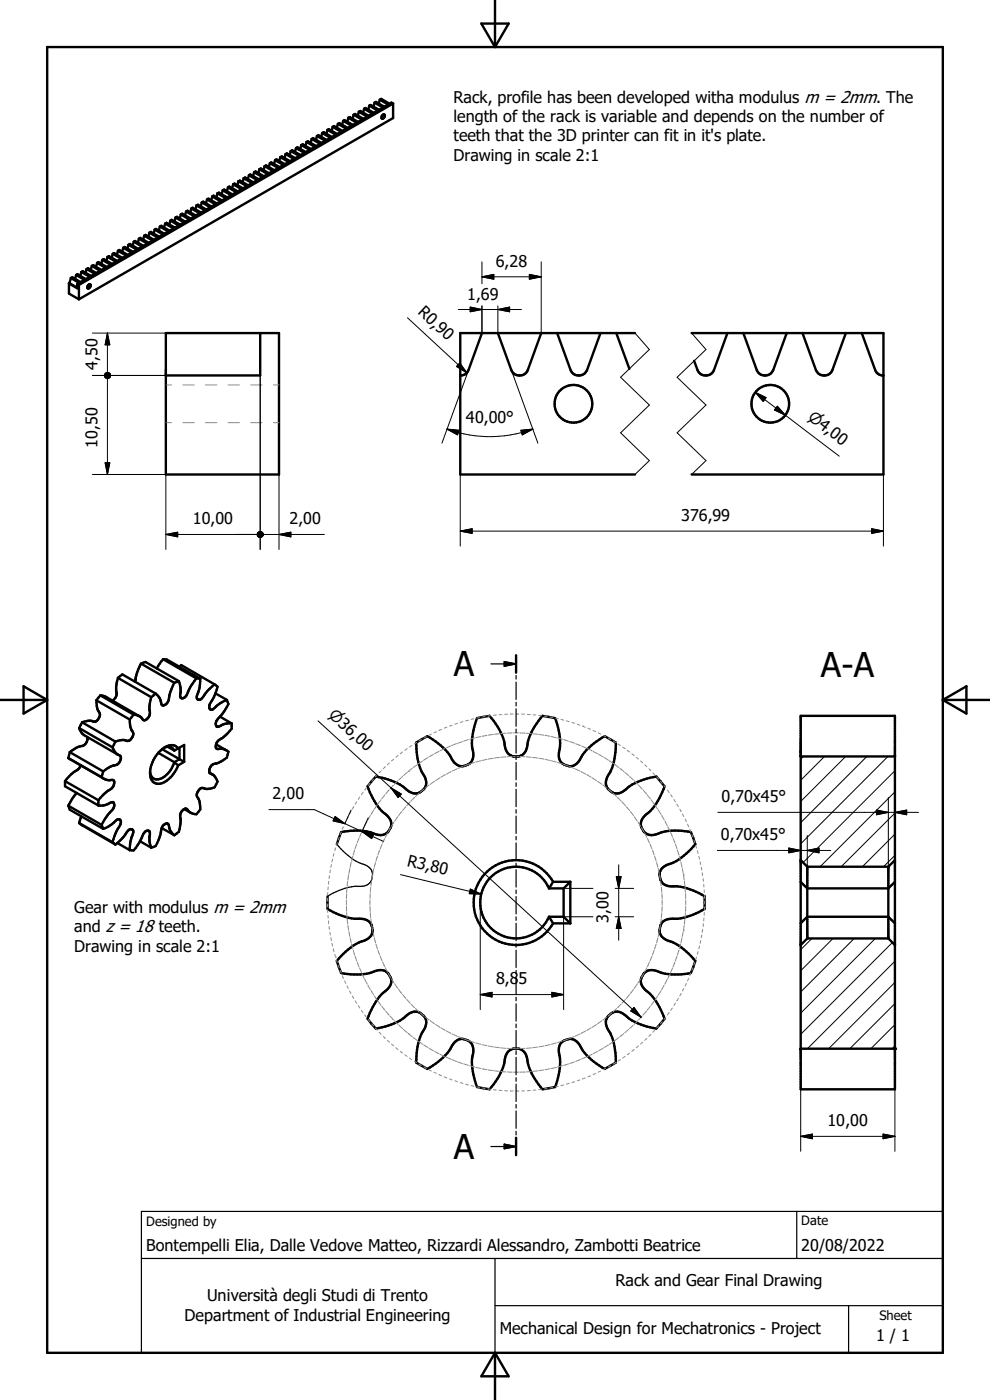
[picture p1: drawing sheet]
<svg xmlns="http://www.w3.org/2000/svg" width="210mm" height="297mm" viewBox="0 0 210 297" stroke-linecap="round" stroke-linejoin="round" font-family="sans-serif">
<g fill="none" stroke="#000" stroke-width=".21">
<path d="M14.8 59.9l1.6 1M102.2 58.7h12.6M102.2 58.7l2.6-.5v1zM102.2 55.6v4.6M112.3 58.2l2.5 .5-2.5 .5zM114.8 55.6v15.1M14.6 60.1l1.8 1.1M19.6 79.7h15.6M19.6 70.7h15.6M22.8 70.7v8.3M22.8 70.7l.5 2.5h-1zM35.2 78.5v38.1"/>
<path d="M55.2 78.5v38.1M86.4 67.4l11.3 10.5M97.2 65.7h13.4M97.5 77l1.5 2.1-2.1-1.3zM97.7 77.9h.1M97.7 77.9l-.5-.5 1.8 1.7M99.4 78.6l-5.6 15.4M99.8 65.2l2.4 .5-2.4 .4zM102.2 64.9v5.8M105.6 65.7l2.5-.5v.9zM105.6 64.9v5.8M108.5 78.5l5.6 15.5"/>
<path d="M134.7 70.7l3.1 3.4-6.1 5.9 6.1 5.9-6.1 5.9 6.1 5.9-3.1 3M146.7 70.7l3.1 3.4-6.2 5.9 6.2 5.9-6.2 5.9 6.2 5.9-3.1 3M22.3 98.2h1l-.5 2.5zM22.8 80.3v20.4M94.8 91a26.6 26.6 0 0 0 18.2 0M94.8 91l2.6 .3-.3 1zM110.5 91.3l2.5-.3-2.2 1.3zM160.2 83.2l6.4 4.9M160.2 83.2l2.3 1.2-.6 .8zM164.9 86.2l1.7 1.9-2.3-1.1zM166.6 88.1l11.4 8.7M19.6 100.7h15.6"/>
<path d="M35.2 113.4h19.4M35.2 113.4l2.5-.5v1zM55.2 113.4h13.6M59.2 113.4l2.5-.5v1zM59.2 100.7v15.9M97.6 112.7h89.8M97.6 112.7l2.6-.5v1zM97.6 100.7v15.2M184.9 112.2l2.5 .5-2.5 .5zM187.4 100.7v15.2M67.5 152.9l68.5 62.9M57 171.8h9.7l6.5 2.9"/>
<path d="M71.1 173.2l2.1 1.5-2.5-.6zM73.2 174.7l8.1 3.8M74.5 171.9l-1.3 2.8M76.8 176.4l2.5 .6-.5 .9zM78.1 173.5l-1.3 2.9M82.9 167.1l2.2 1.4-.6 .7zM152.3 172.3h42.6M167.3 179.9l2.6 .5-2.6 .5zM169.9 177.2v5.3M170.4 160.5l-.5 .6M171.3 177.2v6.7M174.9 160.5l-5 5"/>
<path d="M179.4 160.5l-9.5 9.5M183.9 160.5l-14 14M185.9 171.9l2.5 .4-2.5 .6zM188.4 160.5l-18.5 18.5M188.4 169.2v14.7M189.8 177l-6.9 6.9M189.8 172.5l-11.4 11.4M189.8 168l-15.8 15.9M189.8 163.5l-19.4 19.5M189.8 172.3l2.5-.4v1zM85 185.6l17.1 4.1M99.8 188.6l2.3 1.1-2.6-.1z"/>
<path d="M101.9 191.5v22.7M119.6 188.5h6.2M125.8 194.5h-6.2v19.7M130.5 194.5h3.9M130.5 188.5h3.9M130.7 186h1.1l-.6 2.5zM131.2 183.5v16M131.2 194.5l.6 2.5h-1.1zM152.2 180.4h24M171.3 180.4l2.4-.5v1zM172.2 199.1l-2.3 2.4M176.7 199.1l-6.8 6.8"/>
<path d="M181.2 199.1l-11.3 11.3M185.7 199.1l-15.8 15.8M189.3 200l-19.4 19.4M189.8 181.5l-2.4 2.4M101.9 211h17.7M101.9 211l2.5-.5v1zM117.1 210.5l2.5 .5-2.5 .5zM134.5 213.7l1.5 2.1-2.2-1.3zM189.8 217.4l-5.1 5.1M189.8 212.9l-9.5 9.6M189.8 208.4l-14 14.1M189.8 203.9l-18.5 18.6"/>
<path d="M169.9 231.1v13.2M189.8 221.9l-.6 .6M189.8 231.1v13.2M169.9 241.1h19.9M169.9 241.1l2.4-.5v1zM187.3 240.6l2.5 .5-2.5 .5z"/>
</g>
<g fill="none" stroke="#000" stroke-width=".51">
<path d="M10 10h190v277h-190zM102.1 5h5.8l-2.9 5zM105 0v10M48.4 39.8l1.7 1-.8 .5-1.7-1.1-.4 .2M48.4 39.8l-.3 .8M49.5 39.1l1.7 1-.8 .5-1.8-1-.2 .2M49.5 39.1l-.2 .8M50.6 38.5l1.8 1-.9 .5-1.7-1.1-.3 .2M50.6 38.5l-.2 .8M51.7 37.8l1.8 1-.8 .5-1.8-1-.3 .2M51.7 37.8l-.2 .8M52.8 37.2l1.8 1-.9 .5-1.7-1.1-.3 .2"/>
<path d="M52.8 37.2l-.2 .8M53.9 36.6l1.8 1-.8 .4-1.8-1-.3 .2M53.9 36.6l-.2 .8M55 35.9l1.8 1-.8 .5-1.8-1-.3 .2M55 35.9l-.2 .8M56.1 35.3l1.8 1-.8 .5-1.8-1.1-.3 .2M56.1 35.3l-.2 .8M57.3 34.6l1.7 1-.8 .5-1.8-1-.3 .2M57.3 34.6l-.3 .8M58.3 34l1.8 1-.8 .5-1.8-1.1-.2 .2M58.3 34l-.2 .8M59.5 33.4l1.7 1-.8 .4-1.7-1-.4 .2"/>
<path d="M59.5 33.4l-.3 .8M60.6 32.7l1.7 1-.8 .5-1.7-1-.3 .2M60.6 32.7l-.2 .8M61.7 32.1l1.8 1-.9 .5-1.7-1.1-.3 .2M61.7 32.1l-.2 .8M62.8 31.4l1.8 1-.8 .5-1.8-1-.3 .2M62.8 31.4l-.2 .8M63.9 30.8l1.8 1-.8 .5-1.8-1.1-.3 .2M63.9 30.8l-.2 .8M65 30.1l1.8 1-.8 .5-1.8-1-.3 .2M65 30.1l-.2 .8M66.1 29.5l1.8 1-.8 .5-1.8-1-.3 .1"/>
<path d="M66.1 29.5l-.2 .8M67.2 28.9l1.8 1-.8 .4-1.8-1-.3 .2M67.2 28.9l-.2 .8M68.4 28.2l1.7 1-.8 .5-1.8-1-.3 .2M68.4 28.2l-.3 .8M69.5 27.6l1.7 1-.8 .5-1.7-1.1-.3 .2M69.5 27.6l-.3 .8M70.6 26.9l1.7 1-.8 .5-1.7-1-.3 .2M70.6 26.9l-.2 .8M71.7 26.3l1.8 1-.9 .5-1.7-1.1-.3 .2M71.7 26.3l-.2 .8M72.8 25.7l1.8 1-.9 .4-1.7-1-.3 .2"/>
<path d="M72.8 25.7l-.2 .8M73.9 25l1.8 1-.8 .5-1.8-1-.3 .2M73.9 25l-.2 .8M75 24.4l1.8 1-.8 .5-1.8-1.1-.3 .2M75 24.4l-.2 .8M76.1 23.7l1.8 1-.8 .5-1.8-1-.3 .2M76.1 23.7l-.2 .8M77.2 23.1l1.8 1-.8 .5-1.8-1.1-.3 .2M77.2 23.1l-.2 .8M78.3 22.4l1.8 1.1-.8 .4-1.8-1-.3 .2M78.3 22.4l-.2 .8M79.5 21.8l1.7 1-.8 .5-1.8-1-.3 .1"/>
<path d="M79.5 21.8l-.2 .8M80.6 21.2l.3-.2 1.7 1 .4-.2 .4 .2M80.6 21.2l1.7 1-.8 .4-1.7-1-.3 .2M80.6 21.2l-.3 .8M81.2 24.4l.1-.1a.46 .46 0 0 1 .3 .6 .46 .46 0 0 1-.6 .2v-.3zM83.4 22v3l-66.7 38.5M83.4 22l-66.7 38.5M15 59l1.8 1-.4 .3M15 59l-.4 1.1M16.2 58.3l1.7 1.1-.8 .4-1.8-1-.3 .2M16.2 58.3l-.3 .9M17.2 57.7l1.8 1-.8 .5-1.8-1-.2 .1"/>
<path d="M17.2 57.7l-.2 .8M18.4 57.1l1.7 1-.8 .4-1.7-1-.4 .2M18.4 57.1l-.2 .8M19.5 56.4l1.7 1.1-.8 .4-1.7-1-.3 .2M19.5 56.4l-.2 .8M20.6 55.8l1.8 1-.9 .5-1.7-1-.3 .1M20.6 55.8l-.2 .8M21.7 55.1l1.8 1.1-.8 .4-1.8-1-.3 .2M21.7 55.1l-.2 .9M22.8 54.5l1.8 1-.8 .5-1.8-1-.3 .1M22.8 54.5l-.2 .8M23.9 53.8l1.8 1.1-.8 .4-1.8-1-.3 .2"/>
<path d="M23.9 53.8l-.2 .9M25 53.2l1.8 1-.8 .5-1.8-1-.3 .1M25 53.2l-.2 .8M26.1 52.6l1.8 1-.8 .5-1.8-1.1-.3 .2M26.1 52.6l-.2 .8M27.3 51.9l1.7 1.1-.8 .4-1.8-1-.3 .2M27.3 51.9l-.3 .9M28.4 51.3l1.7 1-.8 .5-1.7-1-.3 .1M28.4 51.3l-.3 .8M29.5 50.6l1.7 1.1-.8 .4-1.7-1-.3 .2M29.5 50.6l-.2 .9M30.6 50l1.8 1-.9 .5-1.7-1-.3 .1"/>
<path d="M30.6 50l-.2 .8M31.7 49.4l1.8 1-.9 .5-1.7-1.1-.3 .2M31.7 49.4l-.2 .8M32.8 48.7l1.8 1.1-.8 .4-1.8-1-.3 .2M32.8 48.7l-.2 .8M33.9 48.1l1.8 1-.8 .5-1.8-1-.3 .1M33.9 48.1l-.2 .8M35 47.4l1.8 1.1-.8 .4-1.8-1-.3 .2M35 47.4l-.2 .9M36.1 46.8l1.8 1-.8 .5-1.8-1-.3 .1M36.1 46.8l-.2 .8M37.2 46.2l1.8 1-.8 .5-1.8-1.1-.3 .2"/>
<path d="M37.2 46.2l-.2 .8M38.4 45.5l1.7 1-.8 .5-1.8-1-.3 .2M38.4 45.5l-.2 .8M39.5 44.9l1.8 1-.9 .5-1.7-1.1-.3 .2M39.5 44.9l-.3 .8M40.6 44.2l1.7 1.1-.8 .4-1.7-1-.3 .2M40.6 44.2l-.2 .9M41.7 43.6l1.8 1-.9 .5-1.7-1-.3 .1M41.7 43.6l-.2 .8M42.8 43l1.8 1-.8 .4-1.8-1-.3 .2M42.8 43l-.2 .8M43.9 42.3l1.8 1-.8 .5-1.8-1-.3 .2"/>
<path d="M43.9 42.3l-.2 .8M45 41.7l1.8 1-.8 .5-1.8-1.1-.3 .2M45 41.7l-.2 .8M46.1 41l1.8 1.1-.8 .4-1.8-1-.3 .2M46.1 41l-.2 .8M47.2 40.4l1.8 1-.8 .5-1.8-1-.3 .1M47.2 40.4l-.2 .8M14.6 60.1l1.8 1.1v-.9M14.6 60.1v2.2l2.1 1.2M16.4 60.3l.3 .2M16.7 60.5v3M18.7 60.5l.2-.2a.44 .44 0 0 1 .4 .5 .44 .44 0 0 1-.5 .4h-.2l-.1-.2z"/>
<path d="M35.2 70.7h24v30h-24zM55.2 70.7v9h-20M102.2 70.7l-2.8 7.8a1.76 1.76 0 0 1-1.8 1.2M105.6 70.7l2.9 7.8a1.9 1.9 0 0 0 1.7 1.2 1.9 1.9 0 0 0 1.8-1.2l2.8-7.8M118.2 70.7l2.8 7.8a1.9 1.9 0 0 0 1.8 1.2 1.9 1.9 0 0 0 1.7-1.2l2.9-7.8M130.7 70.7l2.8 7.5M134.7 70.7h-37.1v30h37.1M146.7 70.7h40.7v30h-40.7M154.3 70.7l-2.8 7.8a1.9 1.9 0 0 1-1.8 1.2 1.9 1.9 0 0 1-1.7-1.2l-.8-1.9M157.7 70.7l2.8 7.8a1.9 1.9 0 0 0 1.8 1.2 1.9 1.9 0 0 0 1.7-1.2l2.9-7.8M170.2 70.7l2.9 7.8a1.9 1.9 0 0 0 1.7 1.2 1.9 1.9 0 0 0 1.8-1.2l2.8-7.8M182.8 70.7l2.9 7.8a1.76 1.76 0 0 0 1.7 1.2"/>
<path d="M34.6 139.9l-1.3 1.9M34.6 139.9h.8l7.1 4.1M34.6 139.9l7.1 4M109.5 139v3.7M0 148.5h10M5 145.6l5 2.9-5 2.9zM14.8 159.6l7.1 4.1M14.8 159.6l-.3 1.2M16.8 154.5l.6 1.1 .5 .4 7.1 4.1M16.8 154.5l7.1 4.1M17.4 153.2l7.1 4.1M17.4 153.2l-.6 1.3"/>
<path d="M18.5 156.3a1.64 1.64 0 0 1-1.7 2.1l-2 1.2M20.4 148.6l.1 .5a4.1 4.1 0 0 0 .7 2.4 1.34 1.34 0 0 1-.5 1.3 1.34 1.34 0 0 1-1.5 .1l-1.8 .3M20.4 148.6l7.1 4.1M21.3 147.5l1 .2 7.3 4.3M21.3 147.5l7 4.1M21.3 147.5l-.9 1.1M23.9 158.6a3.5 3.5 0 0 0 1.7 1.9 1.72 1.72 0 0 1-1.8 2l-1.9 1.2M24.5 157.3l-.6 1.3M25 143.8a9.9 9.9 0 0 0-.3 3.8l-.2 .4-.6 .6M25 143.8l7.1 4.1M25 143.8l1-.7 7 4M27.5 152.7l.3 2a1.47 1.47 0 0 1 .4 1.5 1.47 1.47 0 0 1-1.3 1l-.3-.1a3.6 3.6 0 0 0-2.1 .2"/>
<path d="M28.3 151.6l-.8 1.1M29.9 140.8l1-.4 7 4.1M29.9 140.8a9.6 9.6 0 0 0-1.2 3.6l-.1 .2M29.9 140.8l7.1 4.1M32.1 147.9l-.2 .6a6.1 6.1 0 0 0-.1 2.8l-.1 .5-.4 .7a.68 .68 0 0 1-.7 .3 .68 .68 0 0 1-.6-.5l-.7-.5-1-.2M33 147.1l-.9 .8M33.6 159.7l3.4 2M34.4 158.9l3.7 2.2M34.4 158.9a6.5 6.5 0 0 0-2.4 6.3 1.89 1.89 0 0 0 3.1 .6 6.9 6.9 0 0 0 2.7-3.4M34.7 158.7a2.05 2.05 0 0 1 3.1 .1M34.7 158.7l-.3 .2M34.7 158.7a1.54 1.54 0 0 1 2.3 .5"/>
<path d="M35.6 158.4l1.4 .8M37 144.9l-1.1 2.7a1.72 1.72 0 0 1-1.5 2l-.3-.8a3 3 0 0 0-1.1-1.7M37.8 158.8l1.3-.8v3.6M37.8 158.8l-.8 .4M37.9 144.5l-.9 .4M38 141.4l.5-.3 7 4.1M38.1 158.6v2.5M41.7 143.9l-1.2 1.7-.6 1.2a1.21 1.21 0 0 1-1.6 1.2v-2.1l-.4-1.4M41.7 143.9l.8 .1M42.5 144l-.1 1.4-.3 1.4a1.19 1.19 0 0 0-.1 1.6 .91 .91 0 0 0 1.1-.6l1-1.4 1.4-1.2M45.5 145.2l.7 .5-1.1 2.7a1.86 1.86 0 0 0-.5 2 1.13 1.13 0 0 0 1.4-.7l1.2-.8 .9-.4M45.7 147.1l2.4 1.4"/>
<path d="M45.8 157.9l2.2 1.3M46.7 152l2.5 1.5M48.1 148.5l.4 .9-1.5 2.2a3.3 3.3 0 0 0-1.2 1.7v.2a.53 .53 0 0 0 .2 .6 .53 .53 0 0 0 .6 0l.4-.2a3.8 3.8 0 0 1 2.2-.4M49.2 153.5v1.1l-2.1 2a1.67 1.67 0 0 0-1.1 2.2l.4 .1a2.16 2.16 0 0 1 2.1 .6l-.4 1.2-1.9 1.2a1.64 1.64 0 0 0-1.7 2.1l.6 .3M169.9 151.9h19.9v79.2h-19.9zM200 148.5h10M200 148.5l5-2.9v5.8zM13.8 165.7l7.1 4.1M13.8 165.7v1.1l7.1 4.1M14.5 160.8l7.5 4.4M14.5 160.8l7.1 4.1M14.5 170.9l7.1 4.1"/>
<path d="M14.5 170.9l.3 .9 7.1 4M16.3 168.2l-1 1.3-.8 1.4M16.8 174.6l7.1 4.1M16.8 174.6l7.7 4.6M17.1 162.4a2.09 2.09 0 0 1-1.4 1.4l-1.9 1.9M17.2 173.2l-.4 1.4M20.9 170.9a5.4 5.4 0 0 0 2.9-.7 .97 .97 0 0 1 .1 1.6l-1.1 1.2-1.2 2M20.9 169.8v1.1M21.6 164.9a3.5 3.5 0 0 0 2.5 .6l.1 .3v.4a2.23 2.23 0 0 1-1.5 1.7l-1.8 1.9M21.6 175l.3 .8M21.9 175.8l.9-.4 1.2-.8a1.33 1.33 0 0 1 1.5-.7 1.48 1.48 0 0 1-.5 1.9l-.6 1.3-.5 1.6M21.9 163.7l-.3 1.2"/>
<path d="M23.9 178.7l.6 .5M24.5 179.2l1.2-1 1-1.3a1.06 1.06 0 0 1 1.4-.9 2.46 2.46 0 0 1-.3 2l-.3 2.4M24.9 178.8l2.6 1.6M29.7 178.5l2.4 1.3M32.1 179.8a5.3 5.3 0 0 1-.3-3.1 .67 .67 0 0 0-.7-.5 .67 .67 0 0 0-.6 .6l-.1 .2a10.8 10.8 0 0 1-2.1 3.4h-.8M34.3 175.7l-.6 2.3-.7 1.5-.9 .3M34.3 175.7l.5-.7a.63 .63 0 0 1 .8-.2 .63 .63 0 0 1 .3 .8 2.67 2.67 0 0 0 1.1 1.6M34.3 175.7l2.7 1.5M37 161.7l.8 .7M37 161.7a5 5 0 0 1-3.7 3.7 1.53 1.53 0 0 1-1.5-1.7M38.1 161.1l-1.1 .6M38.1 161.1l1 .5"/>
<path d="M39.1 161.6l-1.3 .8M39.1 171.6l1.3 .8M44.5 163.9l1 .8 .7 1.1-.7 1.2a4.2 4.2 0 0 1-2.8 .2 1.54 1.54 0 0 0-.5 2.5l.3 2-.8 1a2.52 2.52 0 0 1-2.2-1.1 1.59 1.59 0 0 0-1.2 2.2l-.4 2.7-.9 .7M71.5 179.1l.9-2.6a13.1 13.1 0 0 1 8 .6 2.37 2.37 0 0 0 2.5-1.6 2.37 2.37 0 0 0-1.1-2.8 11.7 11.7 0 0 1-3.8-5.9l1.7-2.1a13.7 13.7 0 0 1 7.4 3.4 2.4 2.4 0 0 0 3-.9 2.4 2.4 0 0 0-.4-3.1 13 13 0 0 1-1.4-6.6l2.4-1.3a13.1 13.1 0 0 1 5.7 5.6 2.42 2.42 0 0 0 3.1 .2 2.42 2.42 0 0 0 .8-3 12.8 12.8 0 0 1 .9-6.6l2.7-.5a13 13 0 0 1 3.4 7.2 2.11 2.11 0 0 0 1.7 1.4l1.1-.1a2.25 2.25 0 0 0 1.7-1.9 12.3 12.3 0 0 1 3.3-6.6l2.7 .5a13.7 13.7 0 0 1 .7 8 2.41 2.41 0 0 0 2.3 2.1 2.41 2.41 0 0 0 2.5-1.8 13.2 13.2 0 0 1 5-4.5l2.3 1.3a12.7 12.7 0 0 1-1.8 7.5 2.38 2.38 0 0 0 .9 3 2.38 2.38 0 0 0 3-.5 11.8 11.8 0 0 1 6.5-2.8l1.8 2.1a13.3 13.3 0 0 1-4.6 6.7 2.37 2.37 0 0 0 .2 2.9 2.37 2.37 0 0 0 3 .5 12.1 12.1 0 0 1 7-.4l.9 2.6a12.3 12.3 0 0 1-6.2 4.5 2.41 2.41 0 0 0-1.2 3 2.41 2.41 0 0 0 3 1.4 12.6 12.6 0 0 1 6.4 2.1v2.7a13.1 13.1 0 0 1-7.8 2.2 2.41 2.41 0 0 0-1.8 2.6 2.41 2.41 0 0 0 2.3 2.1 13.2 13.2 0 0 1 5.3 4.2l-.9 2.5a13.6 13.6 0 0 1-8-.6 2.35 2.35 0 0 0-2.3 1.2 2.35 2.35 0 0 0 .1 2.5l.7 .7a12.5 12.5 0 0 1 3.9 5.9l-1.8 2.1a13.4 13.4 0 0 1-7.3-3.3 2.42 2.42 0 0 0-3 .8 2.42 2.42 0 0 0 .3 3.2 12.4 12.4 0 0 1 1.4 6.5l-2.3 1.4a12.4 12.4 0 0 1-5.5-5.4 2.41 2.41 0 0 0-3.2-.6 2.41 2.41 0 0 0-.9 3.2 12.8 12.8 0 0 1-.9 6.6l-2.7 .5a13.3 13.3 0 0 1-3.5-7.3 2.11 2.11 0 0 0-1.6-1.3h-1.2a2.57 2.57 0 0 0-1.8 2.7 13.1 13.1 0 0 1-3.1 5.9l-2.7-.5a13.2 13.2 0 0 1-.8-8 2.38 2.38 0 0 0-2-2.1 2.38 2.38 0 0 0-2.6 1.5 12.5 12.5 0 0 1-5.1 4.8l-2.4-1.4a13.7 13.7 0 0 1 2-7.8 2.41 2.41 0 0 0-1.3-2.8 2.41 2.41 0 0 0-3 .9 12.8 12.8 0 0 1-6.3 2.5l-1.7-2.1a13.5 13.5 0 0 1 4.5-6.6 2.36 2.36 0 0 0-.1-3 2.36 2.36 0 0 0-3-.4 12 12 0 0 1-7 .3l-.9-2.5a12.2 12.2 0 0 1 6.2-4.5 2.37 2.37 0 0 0 1.2-2.9 2.37 2.37 0 0 0-2.7-1.6 12.5 12.5 0 0 1-6.7-2.1v-2.7M169.9 160.5h19.9M116.5 194.5h3.1M116.5 188.5h3.1M116.5 194.5l.8 1.4M116.5 188.5a7.6 7.6 0 0 0-11.7-3 7.6 7.6 0 0 0 0 12 7.6 7.6 0 0 0 11.7-3M117.3 187.1h3.7M117.3 187.1l-.8 1.4M117.3 195.9h3.7"/>
<path d="M117.3 187.1a9 9 0 0 0-13.6-2.5 9 9 0 0 0 0 13.8 9 9 0 0 0 13.6-2.5M119.6 188.5v6M119.6 194.5l1.4 1.4M121 187.1v8.8M121 187.1l-1.4 1.4M169.9 195.9l1.4-1.4h17.1l1.4 1.4M169.9 187.1l1.4 1.4h17.1l1.4-1.4M169.9 182.5l1.4 1.4M171.3 183.9h17.1M171.3 199.1h17.1M171.3 199.1l-1.4 1.4M171.3 183.9v15.2"/>
<path d="M188.4 199.1l1.4 1.4M188.4 183.9v15.2M189.8 182.5l-1.4 1.4M169.9 222.5h19.9M109.5 241.4v3.7M105 287v10M105 287l2.9 5h-5.8z"/>
<circle cx="121.7" cy="85.7" r="4"/>
<circle cx="163.4" cy="85.7" r="4"/>
</g>
<g fill="none" stroke="#000" stroke-width=".25">
<path d="M109.5 139v3.7M104.1 140.8h5.4M107 140.4l2.5 .4-2.5 .6zM109.5 143.3v.8M109.5 144.7v3.7M109.5 149v.8M109.5 150.4v3.7M109.5 154.7v.8M109.5 156.1v3.7M71.5 179.1a12.2 12.2 0 0 0 6.2 4.5 2.34 2.34 0 0 1 1.2 2.7 2.34 2.34 0 0 1-2.3 1.7 12.3 12.3 0 0 0-7.1 2.1M109.5 160.4v.7M109.5 161.8v3.6"/>
<path d="M109.5 166.1v.7M109.5 167.4v3.7M109.5 171.8v.7M109.5 173.1v3.7M109.5 177.4v.8M109.5 178.8v3.7M109.5 183.1v.8M109.5 184.5v3.7M109.5 188.8v.8M109.5 190.2v3.7M109.5 194.5v.8M109.5 195.9v3.7"/>
<path d="M109.5 200.2v.7M109.5 201.6v3.7M109.5 205.9v.7M109.5 207.3v3.7M109.5 211.6v.7M109.5 213v3.6M109.5 217.3v.7M109.5 218.6v3.7M109.5 222.9v.8M109.5 224.3v3.7M109.5 228.6v.8M109.5 230v3.7"/>
<path d="M109.5 234.3v.8M109.5 235.7v3.7M30 257h170v30h-170zM104.1 243.2h5.4M107 242.7l2.5 .5-2.5 .5zM109.5 240v.8M109.5 241.4v3.7M169 257v10M30 267h170M105 277h95M105 267v20M180 277v10"/>
</g>
<g fill="none" stroke="#8c8c8c" stroke-width=".21">
<path d="M35.2 89.7h1.2M35.2 81.7h1.2M38.8 89.7h2.4M38.8 81.7h2.4M43.6 89.7h2.4M43.6 81.7h2.4M48.4 89.7h2.4M48.4 81.7h2.4M53.2 89.7h2.4M53.2 81.7h2.4M58 89.7h1.2M58 81.7h1.2"/>
<path d="M85.4 159.5l-.5 .4M86.4 158.8l-.5 .4M87.4 158.2l-.6 .3M88.4 157.5l-.5 .3M89.4 156.9l-.5 .3M90.4 156.3l-.5 .3M91.5 155.7l-.5 .3M92.6 155.2l-.5 .3M93.1 159.4l-.9 .5M93.7 154.7l-.6 .3M94.3 158.8l-.9 .5M94.8 154.3l-.6 .2"/>
<path d="M95.6 158.3l-1 .4M95.9 153.9l-.5 .2M96.8 157.8l-1 .4M97.1 153.4l-.6 .2M98.1 157.3l-1 .4M98.2 153.1l-.6 .2M99.4 152.8l-.6 .1M99.4 156.9l-1 .3M100.5 152.5l-.5 .1M100.7 156.6l-1.1 .2M101.7 152.3l-.6 .1M102 156.3l-1.1 .2"/>
<path d="M102.9 152l-.6 .1M103.3 156l-1 .2M104.1 151.8l-.6 .1M104.7 155.8l-1.1 .2M105.3 151.7l-.6 .1M106 155.7l-1.1 .1M106.5 151.6h-.6M107.3 155.6h-1M107.7 151.5h-.6M108.3 151.5h.6M108.7 155.5h-1.1M108.9 155.5h1.1"/>
<path d="M109.5 151.5h.6M110.3 155.5h1.1M110.7 151.5h.6M111.6 155.6h1.1M111.9 151.6h.6M113 155.7l1.1 .1M113.1 151.6l.6 .1M114.3 151.8h.6M114.3 155.8l1.1 .2M115.5 151.9l.6 .1M115.6 156l1.1 .2M116.6 152.1l.7 .2"/>
<path d="M116.9 156.3l1.1 .2M117.8 152.4l.6 .1M118.3 156.6l1 .2M119 152.6l.6 .2M119.6 156.9l1 .4M120.2 152.9l.5 .2M120.9 157.3l1 .4M121.3 153.3l.6 .1M122.1 157.8l1 .4M122.5 153.6l.5 .3M123.4 158.3l1 .4M123.6 154.1h.1"/>
<path d="M123.6 154.1l.6 .2M124.6 158.8l1 .5M124.7 154.5l.6 .2M125.8 155l.6 .2M125.8 159.4l1 .5M126.9 155.5l.5 .3M128 156l.5 .3M129 156.6l.6 .3M130.1 157.2l.5 .3M130.6 157.5h.1M131.1 157.8l.5 .4M132.1 158.5l.5 .3"/>
<path d="M133.1 159.2l.5 .3M134 159.9l.5 .4M71.2 179.9l-.2 .6M71.6 178.8l-.2 .6M72 177.7l-.3 .5M72.4 176.5l-.2 .6M72.9 175.4l-.3 .6M73.4 174.3l-.3 .6M73.9 173.2l-.3 .6M74.5 172.2l-.4 .5M75 171.1l-.3 .6M75.7 170.1l-.4 .5"/>
<path d="M75.7 179.1l-.4 1M76.2 177.8l-.4 1M76.3 169.1l-.3 .5M76.7 176.6l-.4 1M77 168.1l-.3 .5M77.3 175.4l-.5 .9M77.7 167.1l-.3 .5M77.9 174.2l-.5 .9M78.5 166.2l-.4 .5M78.6 173l-.6 .9M79.3 165.3l-.4 .4M79.3 171.9l-.6 .9"/>
<path d="M80 164.4l-.4 .4M80 170.8l-.6 .9M80.8 169.7l-.6 .8M80.9 163.5l-.5 .4M81.1 179.1l-.5 1M81.6 177.9l-.4 1M81.7 168.6l-.7 .8M81.7 162.7l-.4 .4M82.2 176.7l-.5 1M82.6 167.6l-.8 .8M82.6 161.9l-.4 .4M82.9 175.5l-.5 1"/>
<path d="M83.4 166.6l-.7 .8M83.5 161.1l-.4 .3M83.6 174.4l-.6 .9M84.4 173.3l-.6 .8M84.4 165.6l-.8 .8M84.4 160.3l-.4 .4M85.2 172.2l-.6 .8M85.4 164.7l-.8 .8M86.1 171.1l-.7 .9M86.4 163.8l-.8 .7M86.6 163.7h.1M87 170.1l-.7 .8"/>
<path d="M87.5 163l-.9 .7M87.9 169.2l-.7 .8M88.5 162.2l-.8 .6M88.9 168.3l-.8 .7M89.6 161.4l-.8 .6M90 167.4l-.9 .7M90.8 160.7l-.9 .6M91 166.6l-.8 .6M92 160l-1 .6M92.1 165.8l-.8 .6M93.3 165.1l-.9 .5M94.4 164.4l-.9 .5"/>
<path d="M95.6 163.7l-.9 .5M96.9 163.1l-1 .5M98.1 162.6h.1M98.1 162.6l-1 .4M99.4 162.2h.1M99.4 162.2l-1 .3M100.7 161.8l-1.1 .3M102 161.4l-1.1 .3M103.3 161.1l-1.1 .2M104.6 160.9l-1 .1M106 160.7l-1.1 .1M107.3 160.6l-1.1 .1"/>
<path d="M108.7 160.5h-1.1M108.9 160.5h1.1M110.3 160.5h1.1M111.6 160.6l1.1 .1M113 160.7l1.1 .1M114.3 160.9l1.1 .1M115.7 161.1l1 .2M117 161.4l1 .3M118.3 161.8l1 .3M119.6 162.2h.1M119.6 162.2l1 .3M120.8 162.6l1 .4"/>
<path d="M122.1 163.1l1 .5M123.3 163.7l1 .5M124.5 164.4l.9 .5M125.7 165.1l.9 .5M126.8 165.8l.9 .6M127 160l.9 .6M127.9 166.6l.9 .6M128.2 160.7l.9 .6M129 167.4l.1 .1M129.1 167.5l.7 .6M129.3 161.4l.9 .6M130 168.3l.8 .7"/>
<path d="M130.4 162.2l.9 .6M131 169.2l.8 .8M131.5 163l.8 .7M132 170.1l.7 .8M132.5 163.8l.9 .7M132.9 171.1l.7 .9M133.6 164.7l.7 .8M133.7 172.2l.7 .8M134.5 173.3l.7 .8M134.5 165.6l.8 .8M135 160.7l.4 .3M135.3 174.4l.6 .9"/>
<path d="M135.5 166.6l.7 .8M135.9 161.4l.4 .5M136 175.5l.6 1M136.4 167.6l.7 .8M136.7 176.7l.5 1M136.8 162.3l.4 .4M137.3 168.6l.7 .8M137.3 177.9l.5 1M137.6 163.1l.5 .4M137.9 179.1l.4 1M138.1 169.7l.7 .8M138.5 164l.4 .4"/>
<path d="M138.9 170.7l.6 1M139.3 164.8l.4 .5M139.7 171.9l.5 .9M140.1 165.7l.4 .5M140.4 173l.5 .9M140.8 166.7l.4 .4M141.1 174.2l.4 .9M141.6 167.6l.3 .5M141.7 175.4l.4 1M141.9 168.1h.1M142.2 176.6l.5 1M142.3 168.6l.3 .5"/>
<path d="M142.8 177.8l.4 1M143 169.6l.3 .5M143.3 179.1l.3 1M143.6 170.6l.3 .5M144.2 171.7l.3 .5M144.8 172.7l.3 .5M145.3 173.8l.3 .5M145.9 174.9l.2 .5M146.3 176l.3 .5M146.8 177.1l.2 .5M147.2 178.2l.2 .6M147.6 179.4l.2 .5"/>
<path d="M69.5 191.8v.6M69.5 190.6v.6M69.5 193v.6M69.5 189.4v.6M69.6 194.2v.6M69.6 188.2v.6M69.7 195.4v.6M69.7 187v.6M69.8 196.6l.1 .6M69.9 185.8l-.1 .6M70 197.8l.1 .6M70.1 184.6l-.1 .6"/>
<path d="M70.2 198.9l.1 .6M70.3 183.4l-.1 .6M70.6 182.3l-.2 .5M70.8 181.1l-.1 .6M73.5 190.9v1.1M73.5 192.3v1M73.5 193.6l.1 1.1M73.5 189.6v1.1M73.6 188.2l-.1 1.1M73.6 195l.2 1M73.8 186.9l-.2 1.1M73.8 196.3l.2 1.1"/>
<path d="M74 185.6l-.2 1M74 197.6l.2 1.1M74.2 184.3l-.2 1M74.3 199l.2 1M74.5 182.9l-.2 1.1M74.9 181.6l-.3 1.1M75.2 180.3l-.3 1.1M78.5 190.9v1.1M78.5 192.3v1.1M78.5 189.6v1.1M78.6 193.6v1.1M78.6 188.2v1.1"/>
<path d="M78.7 195l.1 1.1M78.8 186.9l-.1 1.1M78.9 196.3l.1 1.1M79 185.6l-.1 1M79.1 197.6l.2 1.1M79.3 184.2l-.2 1.1M79.4 199l.3 1M79.7 182.9l-.3 1.1M80.1 181.6l-.3 1.1M80.5 180.4l-.3 1M138.4 180.4l.4 1M138.9 181.6l.3 1.1"/>
<path d="M139.3 182.9l.3 1.1M139.6 199l-.3 1M139.6 184.2l.2 1.1M139.8 197.6l-.2 1.1M139.9 185.6l.2 1M140.1 196.3l-.2 1.1M140.1 186.9l.2 1.1M140.3 195l-.2 1.1M140.3 188.2l.1 1.1M140.4 193.6l-.1 1.1M140.4 189.6l.1 1.1M140.5 190.9v1.1"/>
<path d="M140.5 192.3l-.1 1.1M143.7 180.3l.3 1.1M144.1 181.6l.3 1.1M144.5 182.9l.2 1.1M144.7 199l-.2 1M144.7 184.3l.2 1M144.9 197.6l-.2 1.1M145 185.6h.1M145 197.4h.1M145 185.6l.1 1M145.1 196.3l-.1 1.1M145.2 186.9l.1 1.1"/>
<path d="M145.3 195l-.1 1M145.3 188.2l.1 1.1M145.4 193.6l-.1 1.1M145.4 189.6v1.1M145.4 192.3v1M145.5 190.9v1.1M147.9 180.5l.2 .6M148.2 181.7l.2 .5M148.4 182.2v.1M148.5 182.8l.1 .6M148.6 199.5l-.1 .6M148.8 184l.1 .6"/>
<path d="M148.9 198.4l-.1 .5M149 185.2l.1 .6M149.1 197.2l-.1 .6M149.2 186.4v.6M149.2 196v.6M149.3 187.6v.6M149.3 194.8v.6M149.4 188.8v.6M149.4 193.6v.6M149.4 190l.1 .6M149.5 191.2v.6M149.5 192.4l-.1 .6"/>
<path d="M70.4 200.1l.2 .6M70.7 201.3l.1 .6M71 202.4l.2 .6M71.2 203h.1M71.4 203.6l.2 .6M71.7 204.8l.3 .5M72.2 205.9l.2 .5M72.6 207l.3 .5M73.1 208.1l.3 .5M73.6 209.2l.3 .5M74.1 210.2l.4 .6M74.6 200.3l.3 1"/>
<path d="M74.7 211.3l.3 .5M74.9 201.6l.3 1M75.3 202.9l.4 1M75.3 212.3l.4 .6M75.8 204.1l.4 1M76 213.3l.3 .5M76.3 205.4l.4 1M76.7 214.4l.3 .4M76.8 206.6l.5 1M77.4 215.3l.3 .5M77.4 207.8l.5 1M78 209l.6 .9"/>
<path d="M78.1 216.3l.4 .4M78.7 210.2l.6 .9M78.9 217.2l.4 .5M79.4 211.3l.6 .9M79.6 218.1l.4 .5M79.8 200.3l.3 1M80.2 201.6l.3 1M80.2 212.4l.6 .9M80.4 219l.5 .4M80.6 202.8l.5 1M81 213.5l.7 .8M81.2 204.1l.4 1"/>
<path d="M81.3 219.9l.4 .4M81.7 205.3l.5 1M81.8 214.5l.8 .9M82.4 206.5l.5 .9M82.7 215.6l.7 .8M83 207.7l.6 .9M83.6 216.5l.8 .8M83.8 208.8l.6 .9M84.6 209.9l.6 .9M84.6 217.5l.8 .7M85.4 211l.7 .8M85.6 218.4l.8 .7"/>
<path d="M86.3 212l.7 .8M86.6 219.3h.1M86.6 219.3l.9 .6M87.2 213l.7 .8M88.1 214l.8 .7M89.1 214.9l.9 .7M90.2 215.7l.8 .7M91.3 216.5l.8 .7M92.4 217.3l.9 .6M93.5 218l.9 .6M94.7 218.7l.9 .5M95.9 219.3l.9 .5"/>
<path d="M96.8 219.8h.1M97.1 219.9l1 .4M121.8 219.9l-1 .4M123.1 219.3l-1 .5M124.3 218.7l-1 .5M125.4 218l-.9 .6M126.6 217.3l-.9 .6M127.7 216.5l-.9 .7M128.8 215.7l-.9 .7M129.1 215.4l-.1 .2M129.8 214.9l-.7 .6M130.8 214l-.8 .7"/>
<path d="M131.8 213l-.8 .8M132.3 219.3l-.8 .6M132.7 212l-.7 .8M133.4 218.4l-.9 .7M133.6 211l-.7 .8M134.3 217.5l-.7 .7M134.4 209.9l-.7 .9M135.2 208.8l-.7 .9M135.3 216.5l-.8 .8M135.9 207.7l-.6 .9M136.2 215.6l-.7 .7M136.6 206.5l-.6 .9"/>
<path d="M137.1 214.5l-.7 .8M137.2 205.3l-.5 1M137.8 204.1l-.5 1M138 213.5l-.7 .8M138.1 219.4l-.5 .5M138.3 202.8l-.4 1M138.8 201.6l-.4 1M138.8 212.4l-.7 .9M138.9 218.6l-.4 .4M139.2 200.3l-.3 1M139.5 211.3l-.6 .9M139.7 217.7l-.4 .4"/>
<path d="M140.2 210.2l-.5 .9M140.5 216.7l-.4 .5M140.9 209l-.5 .9M141.2 215.8l-.4 .5M141.5 207.8l-.4 1M141.9 214.9l-.3 .4M141.9 214.8v.1M142.1 206.6l-.4 1M142.6 213.8l-.3 .6M142.7 205.4l-.5 1M143.2 204.1l-.4 1M143.3 212.8l-.3 .5"/>
<path d="M143.6 202.9l-.3 1M143.9 211.8l-.3 .5M144 201.6l-.3 1M144.4 200.3l-.3 1M144.5 210.8l-.3 .5M145.1 209.7l-.3 .5M145.6 208.6l-.3 .6M146.1 207.5l-.2 .6M146.6 206.4l-.3 .6M147 205.3l-.2 .6M147.4 204.2l-.2 .6M147.8 203l-.2 .6"/>
<path d="M148.1 201.9l-.2 .5M148.4 200.7l-.2 .6M82.2 220.7l.4 .4M83.1 221.5l.4 .4M84 222.3l.4 .4M84.9 223l.5 .4M85.9 223.8l.5 .3M86.8 224.5l.6 .3M87.7 220.1l.8 .7M87.9 225.1l.5 .3M88.8 220.9l.8 .6M88.9 225.8l.5 .3"/>
<path d="M89.9 221.7l.9 .5M89.9 226.3l.5 .4M91 226.9l.5 .3M91 222.4l1 .5M92.1 227.5l.5 .2M92.2 223l.9 .6M93.1 228l.6 .2M93.4 223.7l.9 .4M94.2 228.5l.6 .2M94.6 224.2l1 .5M95.4 228.9l.5 .2M95.8 224.8l1 .4"/>
<path d="M96.5 229.3l.6 .2M97.1 225.3l1 .3M97.6 229.7l.6 .2M98.1 220.3h.1M98.4 225.7l1 .3M98.4 220.4l1 .4M98.8 230l.6 .2M99.4 220.8h.1M99.6 220.9l1.1 .3M99.6 226.1l1.1 .3M100 230.3l.5 .2M100.9 221.3l1.1 .2"/>
<path d="M100.9 226.4l1.1 .3M101.1 230.6l.6 .1M102.2 221.6l1.1 .3M102.3 226.8l1 .1M102.3 230.8l.6 .1M103.5 231l.6 .1M103.6 221.9l1 .2M103.6 227l1.1 .1M104.7 231.2h.6M104.9 222.1l1.1 .2M104.9 227.2l1.1 .1M105.9 231.3h.6"/>
<path d="M106.2 222.3l1.1 .1M106.3 227.3l1 .1M107.1 231.4h.6M107.6 222.4l1.1 .1M107.6 227.4l1.1 .1M108.3 231.4h.6M108.9 222.5h1.1M108.9 227.5h1.1M109.5 231.5h.6M111.3 231.4h-.6M111.4 222.4l-1.1 .1M111.4 227.4l-1.1 .1"/>
<path d="M112.5 231.3l-.6 .1M112.7 222.3l-1.1 .1M112.7 227.3l-1.1 .1M113.7 231.2l-.6 .1M114.1 222.1l-1.1 .2M114.1 227.2l-1.1 .1M114.9 231.1l-.6 .1M115.4 227l-1.1 .2M115.4 221.9l-1.1 .2M116.1 230.9l-.6 .1M116.7 226.7l-1.1 .2M116.7 221.6l-1 .3"/>
<path d="M117.3 230.7l-.7 .1M118 221.3l-1 .2M118 226.4l-1.1 .3M118.4 230.5l-.6 .1M119.3 220.9l-1 .3M119.3 226.1l-1 .3M119.6 220.8h.1M119.6 230.2l-.6 .1M120.6 220.4l-1 .4M120.6 225.7l-1 .3M120.7 229.9l-.5 .1M121.9 225.3l-1 .3"/>
<path d="M121.9 229.5l-.6 .2M123 229.1l-.5 .2M123.1 224.8l-1 .4M123.6 228.9h.1M124.2 228.7l-.6 .2M124.4 224.2l-1 .5M125.3 228.2l-.6 .3M125.6 223.7l-1 .4M126.4 227.7l-.6 .3M126.8 223l-1 .6M127.4 227.2l-.5 .3M127.9 222.4l-.9 .5"/>
<path d="M128.5 226.7l-.5 .2M129.1 221.7l-.9 .5M129.6 226.1l-.6 .3M130.2 220.9l-.9 .6M130.6 225.5h.1M130.6 225.5l-.5 .3M131.3 220.1l-.9 .7M131.6 224.8l-.5 .3M132.6 224.1l-.5 .4M133.6 223.4l-.5 .4M134.5 222.7l-.5 .3M135.4 221.9l-.4 .4"/>
<path d="M136.3 221.1l-.4 .4M137.2 220.3l-.4 .4"/>
</g>
<g fill="#000">
<circle cx="14.6" cy="60.1" r=".25"/>
<circle cx="189.8" cy="222.5" r=".25"/>
</g>
<path d="M107 140.4l2.5 .4-2.5 .6zM107 242.7l2.5 .5-2.5 .5z" fill="#000" stroke="#000" stroke-width=".25"/>
<g fill="#000" stroke="#000" stroke-width=".21">
<path d="M102.2 58.7l2.6-.5v1zM112.3 58.2l2.5 .5-2.5 .5zM22.8 70.7l.5 2.5h-1zM23.3 79.3l.1 .4zM23.2 79.2l.2 .5zM23 79.1l.4 .6zM22.8 79l.2 .1 .4 .6zM22.7 79h.1l.6 .7zM22.5 79.1l.2-.1 .7 .7zM22.3 79.3l.2-.2 .9 .6zM22.3 79.3l1.1 .4-1.2-.3zM22.2 79.4l1.2 .3-1.2-.1z"/>
<path d="M22.2 79.6l1.2 .1-1.2 .1zM22.2 79.8l1.2-.1-1.2 .2zM22.2 79.9l1.2-.2-1.1 .4zM22.3 80.1l1.1-.4-.9 .5zM22.5 80.2l.9-.5-.7 .6zM22.7 80.3l.7-.6-.6 .6zM23.4 79.7l-.6 .6zM23.4 79.7l-.4 .5zM23.4 79.7l-.2 .5zM23.4 79.7l-.1 .3zM23.4 79.7v.2zM97.5 77l1.5 2.1-2.1-1.3z"/>
<path d="M99.8 65.2l2.4 .5-2.4 .4zM105.6 65.7l2.5-.5v.9zM22.3 98.2h1l-.5 2.5zM94.8 91l2.6 .3-.3 1zM110.5 91.3l2.5-.3-2.2 1.3zM160.2 83.2l2.3 1.2-.6 .8zM164.9 86.2l1.7 1.9-2.3-1.1zM35.2 113.4l2.5-.5v1zM55.7 113l.1 .4zM55.6 112.9l.2 .5zM55.4 112.8l.4 .6zM55.2 112.8h.2l.4 .6z"/>
<path d="M55 112.8h.2l.6 .6zM54.9 112.9l.1-.1 .8 .6zM54.7 113l.2-.1 .9 .5zM54.7 113l1.1 .4-1.2-.3zM54.6 113.1l1.2 .3-1.2-.1zM54.6 113.3l1.2 .1-1.2 .1zM54.6 113.5l1.2-.1-1.2 .3zM54.6 113.7l1.2-.3-1.1 .4zM54.7 113.8l1.1-.4-.9 .5zM54.9 113.9l.9-.5-.8 .6zM55 114l.8-.6-.6 .6zM55.8 113.4l-.6 .6z"/>
<path d="M55.8 113.4l-.4 .6zM55.8 113.4l-.2 .5zM55.8 113.4l-.1 .3zM55.8 113.4v.2zM59.2 113.4l2.5-.5v1zM97.6 112.7l2.6-.5v1zM184.9 112.2l2.5 .5-2.5 .5zM71.1 173.2l2.1 1.5-2.5-.6zM76.8 176.4l2.5 .6-.5 .9zM82.9 167.1l2.2 1.4-.6 .7zM171.3 180.4l2.4-.5v1zM185.9 171.9l2.5 .4-2.5 .6z"/>
<path d="M189.8 172.3l2.5-.4v1zM99.8 188.6l2.3 1.1-2.6-.1zM130.7 186h1.1l-.6 2.5zM131.2 194.5l.6 2.5h-1.1zM167.3 179.9l2.6 .5-2.6 .5zM101.9 211l2.5-.5v1zM117.1 210.5l2.5 .5-2.5 .5zM134.5 213.7l1.5 2.1-2.2-1.3zM169.9 241.1l2.4-.5v1zM187.3 240.6l2.5 .5-2.5 .5z"/>
</g>
<g font-size="7.2">
<text x="96.3" y="143.5">A</text>
<text x="174.2" y="143.7">A-A</text>
<text x="96.3" y="245.9">A</text>
</g>
<g font-size="3.4">
<text x="96.2" y="21.8">Rack, profile has been developed witha modulus m = 2mm. The</text>
<text x="96.2" y="25.9">length of the rack is variable and depends on the number of</text>
<text x="96.2" y="30">teeth that the 3D printer can fit in it's plate.</text>
<text x="96.2" y="34.1">Drawing in scale 2:1</text>
<text x="105.2" y="56.6">6,28</text>
<text x="99.1" y="63.5">1,69</text>
<text x="88.5" y="66.4" transform="rotate(43 88.5 66.4)">R0,90</text>
<text x="20.7" y="78.5" transform="rotate(-90 20.7 78.5)">4,50</text>
<text x="98.8" y="89.8">40,00°</text>
<text x="20.7" y="95" transform="rotate(-90 20.7 95)">10,50</text>
<text x="40.9" y="111.3">10,00</text>
<text x="61.4" y="111.3">2,00</text>
<text x="144.5" y="110.5">376,99</text>
<text x="71.5" y="153.8" transform="rotate(43 71.5 153.8)">36,0</text>
<text x="57.8" y="169.6">2,00</text>
<text x="153" y="170.2">0,70x45°</text>
<text x="153" y="178.3">0,70x45°</text>
<text x="86.2" y="183.6" transform="rotate(14 86.2 183.6)">R3,80</text>
<text x="15.7" y="193.7">Gear with modulus m = 2mm</text>
<text x="15.7" y="197.8">and z = 18 teeth.</text>
<text x="129.1" y="195.8" transform="rotate(-90 129.1 195.8)">3,00</text>
<text x="15.7" y="201.9">Drawing in scale 2:1</text>
<text x="105.2" y="208.8">8,85</text>
<text x="175.6" y="238.9">10,00</text>
<text x="31" y="265.3">Bontempelli Elia, Dalle Vedove Matteo, Rizzardi Alessandro, Zambotti Beatrice</text>
<text x="170" y="265.4">20/08/2022</text>
<text x="130.6" y="272.9">Rack and Gear Final Drawing</text>
<text x="39.2" y="280.2">Department of Industrial Engineering</text>
<text x="43.9" y="276">Università degli Studi di Trento</text>
<text x="106" y="283">Mechanical Design for Mechatronics - Project</text>
<text x="185.8" y="284.5">1 / 1</text>
</g>
<g font-size="3.3">
<text x="171.2" y="88.9" transform="rotate(37 171.2 88.9)">n4,00</text>
<text x="69.5" y="151.8" transform="rotate(42 69.5 151.8)">n</text>
</g>
<g font-size="2.7">
<text x="31" y="260.1">Designed by</text>
<text x="170" y="260">Date</text>
<text x="186.6" y="280.1">Sheet</text>
</g>
</svg>
